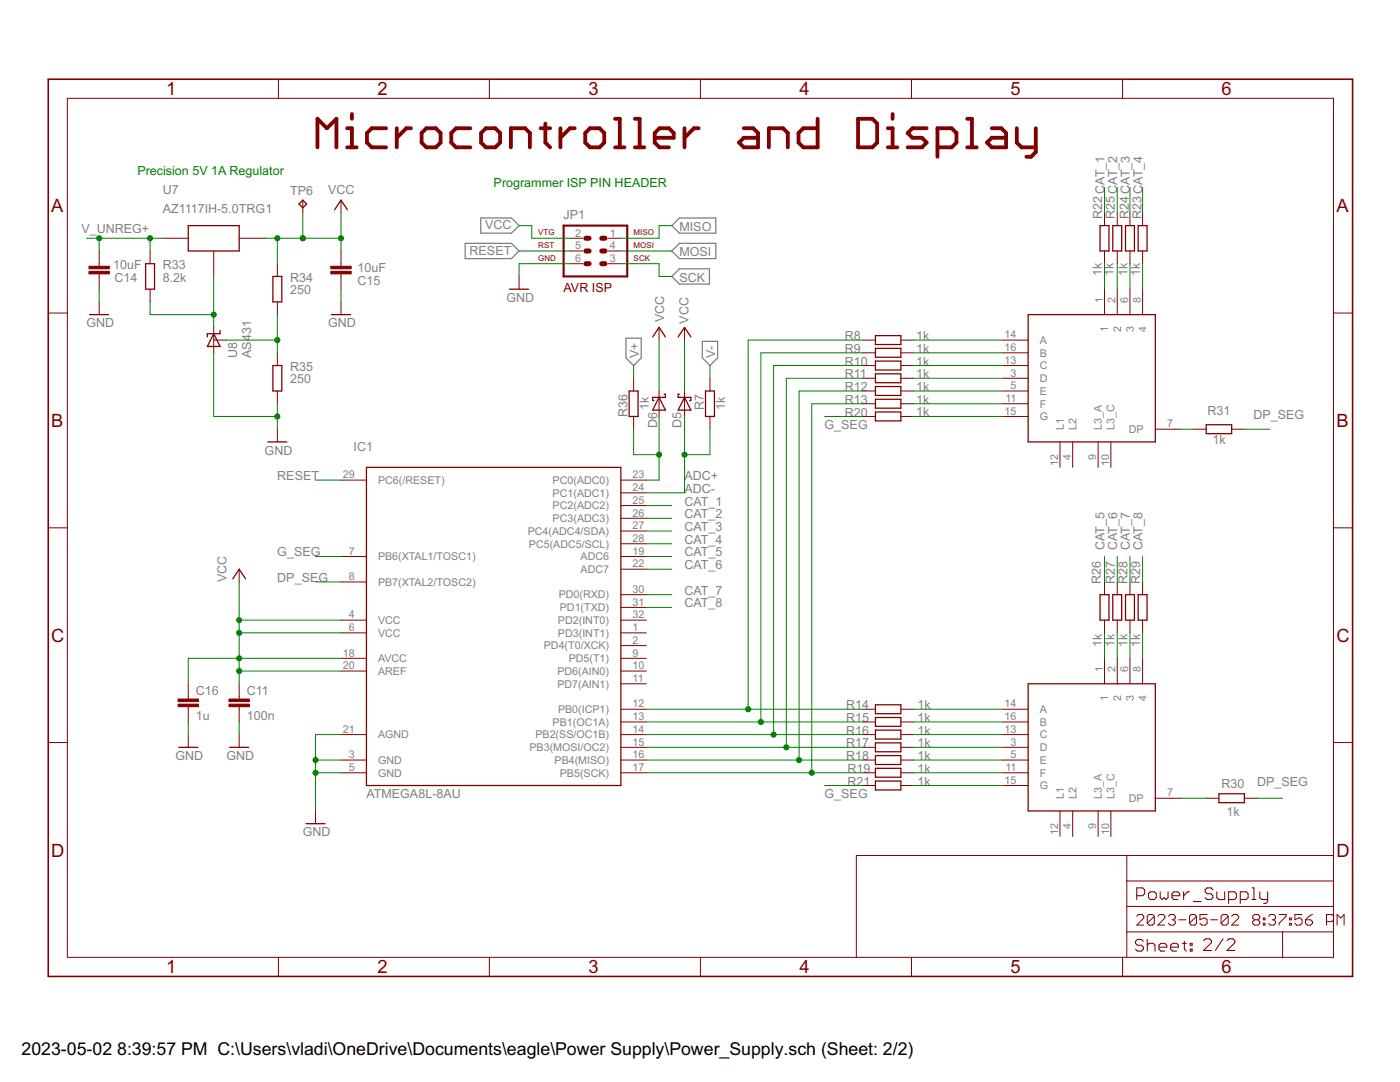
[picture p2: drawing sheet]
<svg xmlns="http://www.w3.org/2000/svg" width="279mm" height="216mm" viewBox="0 0 279 216" stroke-linecap="round" stroke-linejoin="round" font-family="sans-serif">
<g fill="#808080" stroke="#808080" stroke-width=".25">
<path d="M134.1 50.1l1.5-1.5z"/>
<path d="M135.6 48.6h7.3z"/>
<path d="M134.1 50.1l1.5 1.5z"/>
<path d="M135.6 51.6h7.3z"/>
<path d="M142.9 48.6v3z"/>
<path d="M102.1 46.5l1.5-1.5z"/>
<path d="M95.9 46.5h6.2z"/>
<path d="M102.1 43.5l1.5 1.5z"/>
<path d="M95.9 43.5h6.2z"/>
<path d="M95.9 43.5v3z"/>
<path d="M140.2 71.4l1.5 1.5z"/>
<path d="M140.2 68.1v3.3z"/>
<path d="M141.7 72.9l1.5-1.5z"/>
<path d="M143.2 68.1v3.3z"/>
<path d="M140.2 68.1h3z"/>
<path d="M134.1 45l1.5-1.5z"/>
<path d="M135.6 43.5h7.3z"/>
<path d="M134.1 45l1.5 1.5z"/>
<path d="M135.6 46.5h7.3z"/>
<path d="M142.9 43.5v3z"/>
<path d="M134.1 55.2l1.5-1.6z"/>
<path d="M135.6 53.6h6z"/>
<path d="M134.1 55.2l1.5 1.5z"/>
<path d="M135.6 56.7h6z"/>
<path d="M141.6 53.6v3.1z"/>
<path d="M103.6 50.1l-1.5 1.5z"/>
<path d="M92.8 51.6h9.3z"/>
<path d="M102.1 48.6l1.5 1.5z"/>
<path d="M92.8 48.6h9.3z"/>
<path d="M92.8 48.6v3z"/>
<path d="M124.9 71.4l1.5 1.5z"/>
<path d="M124.9 67.5v3.9z"/>
<path d="M126.4 72.9l1.6-1.5z"/>
<path d="M128 67.5v3.9z"/>
<path d="M124.9 67.5h3.1z"/>
</g>
<g fill="#800000" stroke="#800000" stroke-width=".76">
<path d="M63.4 23.7v5.7z"/>
<path d="M63.4 23.7l1.8 1.9z"/>
<path d="M65.2 25.6l1.9-1.9z"/>
<path d="M67.1 23.7v5.7z"/>
<path d="M69.3 25.6h.9z"/>
<path d="M70.2 25.6v3.8z"/>
<path d="M69.3 29.4h1.9z"/>
<path d="M70.2 22.8v.9z"/>
<path d="M74.2 25.6h2.8z"/>
<path d="M74.2 25.6l-1 .9z"/>
<path d="M73.2 26.5v1.9z"/>
<path d="M73.2 28.4l1 1z"/>
<path d="M74.2 29.4h2.8z"/>
<path d="M79.2 25.6v3.8z"/>
<path d="M79.2 27.5l1.9-1.9z"/>
<path d="M81.1 25.6h.9z"/>
<path d="M85.1 29.4h1.9z"/>
<path d="M87 29.4l.9-1z"/>
<path d="M87.9 26.5v1.9z"/>
<path d="M87 25.6l.9 .9z"/>
<path d="M85.1 25.6h1.9z"/>
<path d="M85.1 25.6l-1 .9z"/>
<path d="M84.1 26.5v1.9z"/>
<path d="M84.1 28.4l1 1z"/>
<path d="M91 25.6h2.9z"/>
<path d="M91 25.6l-.9 .9z"/>
<path d="M90.1 26.5v1.9z"/>
<path d="M90.1 28.4l.9 1z"/>
<path d="M91 29.4h2.9z"/>
<path d="M97 29.4h1.8z"/>
<path d="M98.8 29.4l1-1z"/>
<path d="M99.8 26.5v1.9z"/>
<path d="M98.8 25.6l1 .9z"/>
<path d="M97 25.6h1.8z"/>
<path d="M97 25.6l-1 .9z"/>
<path d="M96 26.5v1.9z"/>
<path d="M96 28.4l1 1z"/>
<path d="M102 25.6v3.8z"/>
<path d="M102 25.6h2.8z"/>
<path d="M104.8 25.6l.9 .9z"/>
<path d="M105.7 26.5v2.9z"/>
<path d="M108.8 24.7v3.7z"/>
<path d="M108.8 28.4l1 1z"/>
<path d="M107.9 25.6h1.9z"/>
<path d="M111.8 25.6v3.8z"/>
<path d="M111.8 27.5l1.9-1.9z"/>
<path d="M113.7 25.6h1z"/>
<path d="M117.8 29.4h1.9z"/>
<path d="M120.6 28.4l-.9 1z"/>
<path d="M120.6 26.5v1.9z"/>
<path d="M119.7 25.6l.9 .9z"/>
<path d="M117.8 25.6h1.9z"/>
<path d="M117.8 25.6l-1 .9z"/>
<path d="M116.8 26.5v1.9z"/>
<path d="M116.8 28.4l1 1z"/>
<path d="M122.7 23.7h1z"/>
<path d="M123.7 23.7v5.7z"/>
<path d="M122.7 29.4h1.9z"/>
<path d="M126.7 23.7h1z"/>
<path d="M127.7 23.7v5.7z"/>
<path d="M126.7 29.4h1.9z"/>
<path d="M131.6 29.4h1.9z"/>
<path d="M130.7 28.4l.9 1z"/>
<path d="M130.7 26.5v1.9z"/>
<path d="M130.7 26.5l.9-.9z"/>
<path d="M131.6 25.6h1.9z"/>
<path d="M133.5 25.6l1 .9z"/>
<path d="M134.5 26.5v1z"/>
<path d="M130.7 27.5h3.8z"/>
<path d="M136.6 25.6v3.8z"/>
<path d="M138.5 25.6l-1.9 1.9z"/>
<path d="M138.5 25.6h.9z"/>
<path d="M148.4 25.6h1.9z"/>
<path d="M150.3 25.6l1 .9z"/>
<path d="M151.3 26.5v2.9z"/>
<path d="M148.4 29.4h2.9z"/>
<path d="M147.5 28.4l.9 1z"/>
<path d="M147.5 28.4l.9-.9z"/>
<path d="M148.4 27.5h2.9z"/>
<path d="M153.4 25.6v3.8z"/>
<path d="M153.4 25.6h2.9z"/>
<path d="M156.3 25.6l.9 .9z"/>
<path d="M157.2 26.5v2.9z"/>
<path d="M163.2 23.7v5.7z"/>
<path d="M160.3 29.4h2.9z"/>
<path d="M159.4 28.4l.9 1z"/>
<path d="M159.4 26.5v1.9z"/>
<path d="M159.4 26.5l.9-.9z"/>
<path d="M160.3 25.6h2.9z"/>
<path d="M171.2 23.7v5.7z"/>
<path d="M171.2 29.4h2.9z"/>
<path d="M174.1 29.4l.9-1z"/>
<path d="M175 24.7v3.7z"/>
<path d="M174.1 23.7l.9 1z"/>
<path d="M171.2 23.7h2.9z"/>
<path d="M177.2 25.6h.9z"/>
<path d="M178.1 25.6v3.8z"/>
<path d="M177.2 29.4h1.9z"/>
<path d="M178.1 22.8v.9z"/>
<path d="M181.1 29.4h2.9z"/>
<path d="M184.9 28.4l-.9 1z"/>
<path d="M184 27.5l.9 .9z"/>
<path d="M182.1 27.5h1.9z"/>
<path d="M181.1 26.5l1 1z"/>
<path d="M181.1 26.5l1-.9z"/>
<path d="M182.1 25.6h2.8z"/>
<path d="M187.1 25.6v5.7z"/>
<path d="M187.1 25.6h2.8z"/>
<path d="M189.9 25.6l1 .9z"/>
<path d="M190.9 26.5v1.9z"/>
<path d="M190.9 28.4l-1 1z"/>
<path d="M187.1 29.4h2.8z"/>
<path d="M193 23.7h1z"/>
<path d="M194 23.7v5.7z"/>
<path d="M193 29.4h1.9z"/>
<path d="M197.9 25.6h1.9z"/>
<path d="M199.8 25.6l1 .9z"/>
<path d="M200.8 26.5v2.9z"/>
<path d="M197.9 29.4h2.9z"/>
<path d="M197 28.4l.9 1z"/>
<path d="M197 28.4l.9-.9z"/>
<path d="M197.9 27.5h2.9z"/>
<path d="M202.9 25.6v2.8z"/>
<path d="M202.9 28.4l1 1z"/>
<path d="M203.9 29.4h2.8z"/>
<path d="M206.7 25.6v4.7z"/>
<path d="M206.7 30.3l-.9 1z"/>
<path d="M204.8 31.3h1z"/>
</g>
<g fill="#800000" stroke="#800000" stroke-width=".2">
<path d="M266.1 185.9v5.1z"/>
<path d="M266.1 180.9v5z"/>
<path d="M266.1 175.8v5.1z"/>
<path d="M266.1 170.7v5.1z"/>
<path d="M170.9 170.7v20.3z"/>
<path d="M170.9 170.7h54z"/>
<path d="M224.9 170.7h41.2z"/>
<path d="M256 185.9v5.1z"/>
<path d="M256 185.9h10.1z"/>
<path d="M224.9 185.9h31.1z"/>
<path d="M224.9 185.9v5.1z"/>
<path d="M224.9 180.9v5z"/>
<path d="M224.9 180.9h41.2z"/>
<path d="M224.9 175.8v5.1z"/>
<path d="M224.9 175.8h41.2z"/>
<path d="M224.9 170.7v5.1z"/>
<path d="M226.9 184.6h1.4z"/>
<path d="M228.3 183.2l-1.4 1.4z"/>
<path d="M228.3 182.8v.4z"/>
<path d="M227.9 182.5l.4 .3z"/>
<path d="M227.2 182.5h.7z"/>
<path d="M227.2 182.5l-.3 .3z"/>
<path d="M229 182.8v1.4z"/>
<path d="M229 182.8l.3-.3z"/>
<path d="M229.3 182.5h.7z"/>
<path d="M230 182.5l.4 .3z"/>
<path d="M230.4 182.8v1.4z"/>
<path d="M230.4 184.2l-.4 .4z"/>
<path d="M229.3 184.6h.7z"/>
<path d="M229 184.2l.3 .4z"/>
<path d="M229 184.2l1.4-1.4z"/>
<path d="M231.1 184.6h1.4z"/>
<path d="M232.5 183.2l-1.4 1.4z"/>
<path d="M232.5 182.8v.4z"/>
<path d="M232.1 182.5l.4 .3z"/>
<path d="M231.4 182.5h.7z"/>
<path d="M231.4 182.5l-.3 .3z"/>
<path d="M233.2 182.8l.3-.3z"/>
<path d="M233.5 182.5h.7z"/>
<path d="M234.2 182.5l.4 .3z"/>
<path d="M234.6 182.8v.4z"/>
<path d="M234.6 183.2l-.4 .3z"/>
<path d="M233.9 183.5h.3z"/>
<path d="M234.2 183.5l.4 .4z"/>
<path d="M234.6 183.9v.3z"/>
<path d="M234.6 184.2l-.4 .4z"/>
<path d="M233.5 184.6h.7z"/>
<path d="M233.2 184.2l.3 .4z"/>
<path d="M235.3 183.5h1.4z"/>
<path d="M237.4 182.8v1.4z"/>
<path d="M237.7 182.5l-.3 .3z"/>
<path d="M237.7 182.5h.7z"/>
<path d="M238.4 182.5l.4 .3z"/>
<path d="M238.8 182.8v1.4z"/>
<path d="M238.8 184.2l-.4 .4z"/>
<path d="M237.7 184.6h.7z"/>
<path d="M237.4 184.2l.3 .4z"/>
<path d="M237.4 184.2l1.4-1.4z"/>
<path d="M239.5 182.5h1.4z"/>
<path d="M239.5 182.5v1z"/>
<path d="M239.5 183.5l.7-.3z"/>
<path d="M240.2 183.2h.3z"/>
<path d="M240.5 183.2l.4 .3z"/>
<path d="M240.9 183.5v.7z"/>
<path d="M240.9 184.2l-.4 .4z"/>
<path d="M239.8 184.6h.7z"/>
<path d="M239.5 184.2l.3 .4z"/>
<path d="M241.6 183.5h1.4z"/>
<path d="M243.7 182.8v1.4z"/>
<path d="M243.7 182.8l.4-.3z"/>
<path d="M244.1 182.5h.7z"/>
<path d="M244.8 182.5l.3 .3z"/>
<path d="M245.1 182.8v1.4z"/>
<path d="M245.1 184.2l-.3 .4z"/>
<path d="M244.1 184.6h.7z"/>
<path d="M243.7 184.2l.4 .4z"/>
<path d="M243.7 184.2l1.4-1.4z"/>
<path d="M245.8 184.6h1.4z"/>
<path d="M247.2 183.2l-1.4 1.4z"/>
<path d="M247.2 182.8v.4z"/>
<path d="M246.8 182.5l.4 .3z"/>
<path d="M246.1 182.5h.7z"/>
<path d="M246.1 182.5l-.3 .3z"/>
<path d="M250 182.8l.4-.3z"/>
<path d="M250.4 182.5h.7z"/>
<path d="M251.1 182.5l.3 .3z"/>
<path d="M251.4 182.8v.4z"/>
<path d="M251.4 183.2l-.3 .3z"/>
<path d="M251.1 183.5l.3 .4z"/>
<path d="M251.4 183.9v.3z"/>
<path d="M251.4 184.2l-.3 .4z"/>
<path d="M250.4 184.6h.7z"/>
<path d="M250 184.2l.4 .4z"/>
<path d="M250 183.9v.3z"/>
<path d="M250 183.9l.4-.4z"/>
<path d="M250 183.2l.4 .3z"/>
<path d="M250 182.8v.4z"/>
<path d="M250.4 183.5h.7z"/>
<path d="M252.1 183.2h.4z"/>
<path d="M252.5 183.2v.3z"/>
<path d="M252.1 183.5h.4z"/>
<path d="M252.1 183.2v.3z"/>
<path d="M252.1 184.2h.4z"/>
<path d="M252.5 184.2v.4z"/>
<path d="M252.1 184.6h.4z"/>
<path d="M252.1 184.2v.4z"/>
<path d="M253.5 182.5l-.3 .3z"/>
<path d="M253.5 182.5h.7z"/>
<path d="M254.2 182.5l.4 .3z"/>
<path d="M254.6 182.8v.4z"/>
<path d="M254.6 183.2l-.4 .3z"/>
<path d="M253.9 183.5h.3z"/>
<path d="M254.2 183.5l.4 .4z"/>
<path d="M254.6 183.9v.3z"/>
<path d="M254.6 184.2l-.4 .4z"/>
<path d="M253.5 184.6h.7z"/>
<path d="M253.2 184.2l.3 .4z"/>
<path d="M255.3 182.5h1.4z"/>
<path d="M256.7 182.5v.3z"/>
<path d="M256.7 182.8l-1.4 1.4z"/>
<path d="M255.3 184.2v.4z"/>
<path d="M257.4 183.2h.3z"/>
<path d="M257.7 183.2v.3z"/>
<path d="M257.4 183.5h.3z"/>
<path d="M257.4 183.2v.3z"/>
<path d="M257.4 184.2h.3z"/>
<path d="M257.7 184.2v.4z"/>
<path d="M257.4 184.6h.3z"/>
<path d="M257.4 184.2v.4z"/>
<path d="M258.4 182.5h1.4z"/>
<path d="M258.4 182.5v1z"/>
<path d="M258.4 183.5l.7-.3z"/>
<path d="M259.1 183.2h.4z"/>
<path d="M259.5 183.2l.3 .3z"/>
<path d="M259.8 183.5v.7z"/>
<path d="M259.8 184.2l-.3 .4z"/>
<path d="M258.8 184.6h.7z"/>
<path d="M258.4 184.2l.4 .4z"/>
<path d="M261.2 182.8l.7-.3z"/>
<path d="M261.2 182.8l-.7 .7z"/>
<path d="M260.5 183.5v.7z"/>
<path d="M260.5 184.2l.4 .4z"/>
<path d="M260.9 184.6h.7z"/>
<path d="M261.6 184.6l.3-.4z"/>
<path d="M261.9 183.9v.3z"/>
<path d="M261.6 183.5l.3 .4z"/>
<path d="M260.5 183.5h1.1z"/>
<path d="M264.7 182.5v2.1z"/>
<path d="M264.7 182.5h1.1z"/>
<path d="M265.8 182.5l.3 .3z"/>
<path d="M266.1 182.8v.7z"/>
<path d="M266.1 183.5l-.3 .4z"/>
<path d="M264.7 183.9h1.1z"/>
<path d="M266.8 182.5v2.1z"/>
<path d="M266.8 182.5l.7 .7z"/>
<path d="M267.5 183.2l.7-.7z"/>
<path d="M268.2 182.5v2.1z"/>
<path d="M13.4 19.6v171.4z"/>
<path d="M9.6 62.5h3.8z"/>
<path d="M9.6 105.3h3.8z"/>
<path d="M9.6 148.2h3.8z"/>
<path d="M13.4 191h252.7z"/>
<path d="M55.6 191v3.8z"/>
<path d="M97.7 191v3.8z"/>
<path d="M139.8 191v3.8z"/>
<path d="M181.9 191v3.8z"/>
<path d="M224 191v3.8z"/>
<path d="M266.1 19.6v171.4z"/>
<path d="M266.1 62.5h3.8z"/>
<path d="M266.1 105.3h3.8z"/>
<path d="M266.1 148.2h3.8z"/>
<path d="M13.4 19.6h252.7z"/>
<path d="M55.6 15.8v3.8z"/>
<path d="M97.7 15.8v3.8z"/>
<path d="M139.8 15.8v3.8z"/>
<path d="M181.9 15.8v3.8z"/>
<path d="M224 15.8v3.8z"/>
<path d="M123.9 154.2h5.1z"/>
<path d="M68.1 116.1h5z"/>
<path d="M68.1 111h5z"/>
<path d="M68.1 151.7h5z"/>
<path d="M68.1 123.7h5z"/>
<path d="M68.1 146.6h5z"/>
<path d="M68.1 133.9h5z"/>
<path d="M68.1 131.4h5z"/>
<path d="M123.9 151.7h5.1z"/>
<path d="M123.9 149.1h5.1z"/>
<path d="M123.9 146.6h5.1z"/>
<path d="M123.9 144.1h5.1z"/>
<path d="M123.9 141.5h5.1z"/>
<path d="M123.9 136.4h5.1z"/>
<path d="M123.9 133.9h5.1z"/>
<path d="M123.9 131.4h5.1z"/>
<path d="M123.9 128.8h5.1z"/>
<path d="M123.9 126.3h5.1z"/>
<path d="M123.9 123.7h5.1z"/>
<path d="M123.9 121.2h5.1z"/>
<path d="M123.9 118.7h5.1z"/>
<path d="M123.9 108.5h5.1z"/>
<path d="M123.9 106h5.1z"/>
<path d="M123.9 103.4h5.1z"/>
<path d="M123.9 100.9h5.1z"/>
<path d="M123.9 98.3h5.1z"/>
<path d="M123.9 95.8h5.1z"/>
<path d="M68.1 95.8h5z"/>
<path d="M68.1 126.3h5z"/>
<path d="M68.1 154.2h5z"/>
<path d="M123.9 113.6h5.1z"/>
<path d="M123.9 111h5.1z"/>
<path d="M200.1 67.9h5.1z"/>
<path d="M200.1 70.4h5.1z"/>
<path d="M200.1 72.9h5.1z"/>
<path d="M200.1 75.5h5.1z"/>
<path d="M200.1 78h5.1z"/>
<path d="M200.1 80.6h5.1z"/>
<path d="M200.1 83.1h5.1z"/>
<path d="M228 57.7v5.1z"/>
<path d="M225.5 57.7v5.1z"/>
<path d="M223 57.7v5.1z"/>
<path d="M220.4 57.7v5.1z"/>
<path d="M230.6 85.6h5z"/>
<path d="M221.7 88.2v5.1z"/>
<path d="M219.2 88.2v5.1z"/>
<path d="M214.1 88.2v5.1z"/>
<path d="M211.5 88.2v5.1z"/>
<path d="M200.1 141.5h5.1z"/>
<path d="M200.1 144.1h5.1z"/>
<path d="M200.1 146.6h5.1z"/>
<path d="M200.1 149.1h5.1z"/>
<path d="M200.1 151.7h5.1z"/>
<path d="M200.1 154.2h5.1z"/>
<path d="M200.1 156.7h5.1z"/>
<path d="M228 131.4v5z"/>
<path d="M225.5 131.4v5z"/>
<path d="M223 131.4v5z"/>
<path d="M220.4 131.4v5z"/>
<path d="M230.6 159.3h5z"/>
<path d="M221.7 161.8v5.1z"/>
<path d="M219.2 161.8v5.1z"/>
<path d="M214.1 161.8v5.1z"/>
<path d="M211.5 161.8v5.1z"/>
<path d="M63 161.8v2.6z"/>
<path d="M47.7 136.4v2.6z"/>
<path d="M47.7 141.5v2.6z"/>
<path d="M47.7 139v.5z"/>
<path d="M47.7 141v.5z"/>
<path d="M47.7 146.6v2.5z"/>
<path d="M47.7 113.6v2.5z"/>
<path d="M136.6 80.6v2.5z"/>
<path d="M136.6 78v2.6z"/>
<path d="M136.6 65.3v2.6z"/>
<path d="M141.7 83.1v2.5z"/>
<path d="M141.7 75.5v2.5z"/>
<path d="M179.8 67.9h2.5z"/>
<path d="M172.2 67.9h2.5z"/>
<path d="M179.8 70.4h2.5z"/>
<path d="M172.2 70.4h2.5z"/>
<path d="M179.8 72.9h2.5z"/>
<path d="M172.2 72.9h2.5z"/>
<path d="M179.8 78h2.5z"/>
<path d="M172.2 78h2.5z"/>
<path d="M179.8 80.6h2.5z"/>
<path d="M172.2 80.6h2.5z"/>
<path d="M179.8 141.5h2.5z"/>
<path d="M172.2 141.5h2.5z"/>
<path d="M179.8 144.1h2.5z"/>
<path d="M172.2 144.1h2.5z"/>
<path d="M179.8 146.6h2.5z"/>
<path d="M172.2 146.6h2.5z"/>
<path d="M179.8 149.1h2.5z"/>
<path d="M172.2 149.1h2.5z"/>
<path d="M179.8 151.7h2.5z"/>
<path d="M172.2 151.7h2.5z"/>
<path d="M179.8 154.2h2.5z"/>
<path d="M172.2 154.2h2.5z"/>
<path d="M179.8 75.5h2.5z"/>
<path d="M172.2 75.5h2.5z"/>
<path d="M179.8 83.1h2.5z"/>
<path d="M172.2 83.1h2.5z"/>
<path d="M179.8 156.7h2.5z"/>
<path d="M172.2 156.7h2.5z"/>
<path d="M220.4 42.5v2.5z"/>
<path d="M220.4 50.1v2.5z"/>
<path d="M228 42.5v2.5z"/>
<path d="M228 50.1v2.5z"/>
<path d="M225.5 42.5v2.5z"/>
<path d="M225.5 50.1v2.5z"/>
<path d="M223 42.5v2.5z"/>
<path d="M223 50.1v2.5z"/>
<path d="M220.4 116.1v2.6z"/>
<path d="M220.4 123.7v2.6z"/>
<path d="M223 116.1v2.6z"/>
<path d="M223 123.7v2.6z"/>
<path d="M225.5 116.1v2.6z"/>
<path d="M225.5 123.7v2.6z"/>
<path d="M228 116.1v2.6z"/>
<path d="M228 123.7v2.6z"/>
<path d="M240.7 159.3h2.6z"/>
<path d="M248.3 159.3h2.6z"/>
<path d="M238.2 85.6h2.5z"/>
<path d="M245.8 85.6h2.5z"/>
<path d="M32.5 47.5h5.1z"/>
<path d="M42.7 50.1v5.1z"/>
<path d="M47.7 47.5h5.1z"/>
<path d="M19.8 55.2v2.5z"/>
<path d="M19.8 50.1v2.5z"/>
<path d="M19.8 54.7v.5z"/>
<path d="M19.8 52.6v.5z"/>
<path d="M68.1 55.2v2.5z"/>
<path d="M68.1 50.1v2.5z"/>
<path d="M68.1 54.7v.5z"/>
<path d="M68.1 52.6v.5z"/>
<path d="M68.1 39.9v2.6z"/>
<path d="M60.4 39.9v2.6z"/>
<path d="M30 50.1v2.5z"/>
<path d="M30 57.7v2.5z"/>
<path d="M19.8 60.2v2.6z"/>
<path d="M42.7 67.9v2.5z"/>
<path d="M42.7 65.3v2.6z"/>
<path d="M42.7 67.9h2.5z"/>
<path d="M55.4 52.6v2.6z"/>
<path d="M55.4 60.2v2.6z"/>
<path d="M55.4 70.4v2.5z"/>
<path d="M55.4 78v2.6z"/>
<path d="M55.4 85.6v2.6z"/>
<path d="M68.1 60.2v2.6z"/>
<path d="M121.4 52.6h2.5z"/>
<path d="M113.7 47.5h2.6z"/>
<path d="M113.7 50.1h2.6z"/>
<path d="M121.4 47.5h2.5z"/>
<path d="M113.7 52.6h2.6z"/>
<path d="M121.4 50.1h2.5z"/>
<path d="M103.6 55.2v2.5z"/>
<path d="M131.5 80.6v2.5z"/>
<path d="M131.5 78v2.6z"/>
<path d="M131.5 65.3v2.6z"/>
<path d="M126.4 83.1v2.5z"/>
<path d="M126.4 75.5v2.5z"/>
<path d="M37.6 136.4v2.6z"/>
<path d="M37.6 141.5v2.6z"/>
<path d="M37.6 139v.5z"/>
<path d="M37.6 141v.5z"/>
<path d="M37.6 146.6v2.5z"/>
</g>
<g fill="#800000" stroke="#800000" stroke-width=".21">
<path d="M226.9 177.2v2.3z"/>
<path d="M226.9 177.2h1.1z"/>
<path d="M228 177.2l.4 .3z"/>
<path d="M228.4 177.5v.8z"/>
<path d="M228.4 178.3l-.4 .4z"/>
<path d="M226.9 178.7h1.1z"/>
<path d="M229.6 179.5h.8z"/>
<path d="M230.4 179.5l.4-.4z"/>
<path d="M230.8 178.3v.8z"/>
<path d="M230.4 177.9l.4 .4z"/>
<path d="M229.6 177.9h.8z"/>
<path d="M229.6 177.9l-.4 .4z"/>
<path d="M229.2 178.3v.8z"/>
<path d="M229.2 179.1l.4 .4z"/>
<path d="M231.5 177.9v1.2z"/>
<path d="M231.5 179.1l.4 .4z"/>
<path d="M231.9 179.5l.4-.4z"/>
<path d="M232.3 179.1l.4 .4z"/>
<path d="M232.7 179.5l.4-.4z"/>
<path d="M233.1 177.9v1.2z"/>
<path d="M234.3 179.5h.8z"/>
<path d="M233.9 179.1l.4 .4z"/>
<path d="M233.9 178.3v.8z"/>
<path d="M233.9 178.3l.4-.4z"/>
<path d="M234.3 177.9h.8z"/>
<path d="M235.1 177.9l.3 .4z"/>
<path d="M235.4 178.3v.4z"/>
<path d="M233.9 178.7h1.5z"/>
<path d="M236.2 177.9v1.6z"/>
<path d="M236.2 178.7l.8-.8z"/>
<path d="M237 177.9h.4z"/>
<path d="M238.2 179.9h1.5z"/>
<path d="M241.7 177.2l.4 .3z"/>
<path d="M240.9 177.2h.8z"/>
<path d="M240.9 177.2l-.4 .3z"/>
<path d="M240.5 177.5v.4z"/>
<path d="M240.5 177.9l.4 .4z"/>
<path d="M240.9 178.3h.8z"/>
<path d="M241.7 178.3l.4 .4z"/>
<path d="M242.1 178.7v.4z"/>
<path d="M242.1 179.1l-.4 .4z"/>
<path d="M240.9 179.5h.8z"/>
<path d="M240.5 179.1l.4 .4z"/>
<path d="M242.8 177.9v1.2z"/>
<path d="M242.8 179.1l.4 .4z"/>
<path d="M243.2 179.5h1.2z"/>
<path d="M244.4 177.9v1.6z"/>
<path d="M245.2 177.9v2.4z"/>
<path d="M245.2 177.9h1.2z"/>
<path d="M246.4 177.9l.3 .4z"/>
<path d="M246.7 178.3v.8z"/>
<path d="M246.7 179.1l-.3 .4z"/>
<path d="M245.2 179.5h1.2z"/>
<path d="M247.5 177.9v2.4z"/>
<path d="M247.5 177.9h1.2z"/>
<path d="M248.7 177.9l.4 .4z"/>
<path d="M249.1 178.3v.8z"/>
<path d="M248.7 179.5l.4-.4z"/>
<path d="M247.5 179.5h1.2z"/>
<path d="M249.9 177.2h.4z"/>
<path d="M250.3 177.2v2.3z"/>
<path d="M249.9 179.5h.7z"/>
<path d="M251.4 177.9v1.2z"/>
<path d="M251.4 179.1l.4 .4z"/>
<path d="M251.8 179.5h1.2z"/>
<path d="M253 177.9v2z"/>
<path d="M253 179.9l-.4 .4z"/>
<path d="M252.2 180.3h.4z"/>
<path d="M240.2 189.7h1.6z"/>
<path d="M240.2 189.7l1.6-1.6z"/>
<path d="M241.8 187.7v.4z"/>
<path d="M241.4 187.3l.4 .4z"/>
<path d="M240.6 187.3h.8z"/>
<path d="M240.2 187.7l.4-.4z"/>
<path d="M244.1 187.3l-1.6 2.4z"/>
<path d="M244.9 189.7h1.5z"/>
<path d="M244.9 189.7l1.5-1.6z"/>
<path d="M246.4 187.7v.4z"/>
<path d="M246 187.3l.4 .4z"/>
<path d="M245.3 187.3h.7z"/>
<path d="M244.9 187.7l.4-.4z"/>
<path d="M227.8 187.5l.4 .3z"/>
<path d="M227 187.5h.8z"/>
<path d="M226.6 187.8l.4-.3z"/>
<path d="M226.6 187.8v.4z"/>
<path d="M226.6 188.2l.4 .4z"/>
<path d="M227 188.6h.8z"/>
<path d="M227.8 188.6l.4 .4z"/>
<path d="M228.2 189v.4z"/>
<path d="M228.2 189.4l-.4 .4z"/>
<path d="M227 189.8h.8z"/>
<path d="M226.6 189.4l.4 .4z"/>
<path d="M229 187.5v2.3z"/>
<path d="M229.3 188.2l-.3 .4z"/>
<path d="M229.3 188.2h.8z"/>
<path d="M230.1 188.2l.4 .4z"/>
<path d="M230.5 188.6v1.2z"/>
<path d="M231.7 189.8h.8z"/>
<path d="M231.3 189.4l.4 .4z"/>
<path d="M231.3 188.6v.8z"/>
<path d="M231.3 188.6l.4-.4z"/>
<path d="M231.7 188.2h.8z"/>
<path d="M232.5 188.2l.4 .4z"/>
<path d="M232.9 188.6v.4z"/>
<path d="M231.3 189h1.6z"/>
<path d="M234 189.8h.8z"/>
<path d="M233.6 189.4l.4 .4z"/>
<path d="M233.6 188.6v.8z"/>
<path d="M233.6 188.6l.4-.4z"/>
<path d="M234 188.2h.8z"/>
<path d="M234.8 188.2l.4 .4z"/>
<path d="M235.2 188.6v.4z"/>
<path d="M233.6 189h1.6z"/>
<path d="M236.4 187.8v1.6z"/>
<path d="M236.4 189.4l.3 .4z"/>
<path d="M236 188.2h.7z"/>
<path d="M237.5 188.2h.4z"/>
<path d="M237.9 188.2v.4z"/>
<path d="M237.5 188.6h.4z"/>
<path d="M237.5 188.2v.4z"/>
<path d="M237.5 189.4h.4z"/>
<path d="M237.9 189.4v.4z"/>
<path d="M237.5 189.8h.4z"/>
<path d="M237.5 189.4v.4z"/>
</g>
<g fill="#800000" stroke="#800000" stroke-width=".32">
<path d="M9.6 15.8v179z"/>
<path d="M9.6 194.8h260.3z"/>
<path d="M269.9 15.8v179z"/>
<path d="M9.6 15.8h260.3z"/>
</g>
<g fill="#800000" stroke="#800000" stroke-width=".25">
<path d="M73.1 93.3h50.8z"/>
<path d="M123.9 93.3v63.4z"/>
<path d="M73.1 156.7h50.8z"/>
<path d="M73.1 93.3v63.4z"/>
<path d="M205.2 62.8v25.4z"/>
<path d="M205.2 88.2h25.4z"/>
<path d="M230.6 62.8v25.4z"/>
<path d="M205.2 62.8h25.4z"/>
<path d="M205.2 136.4v25.4z"/>
<path d="M205.2 161.8h25.4z"/>
<path d="M230.6 136.4v25.4z"/>
<path d="M205.2 136.4h25.4z"/>
<path d="M61.1 164.4h3.8z"/>
<path d="M45.8 149.1h3.8z"/>
<path d="M47.7 113.6l1.3 1.9z"/>
<path d="M47.7 113.6l-1.2 1.9z"/>
<path d="M136.6 79.3l1.3 2.5z"/>
<path d="M136.6 79.3l-1.3 2.5z"/>
<path d="M135.3 78.7v.6z"/>
<path d="M135.3 79.3h1.3z"/>
<path d="M135.3 81.8h2.6z"/>
<path d="M136.6 79.3h1.3z"/>
<path d="M135.3 78.7h.3z"/>
<path d="M137.9 79.3v.6z"/>
<path d="M137.6 79.9h.3z"/>
<path d="M136.6 65.3l1.3 1.9z"/>
<path d="M136.6 65.3l-1.3 1.9z"/>
<path d="M140.8 78v5.1z"/>
<path d="M142.6 78v5.1z"/>
<path d="M140.8 83.1h1.8z"/>
<path d="M140.8 78h1.8z"/>
<path d="M174.7 68.7h5.1z"/>
<path d="M174.7 67h5.1z"/>
<path d="M179.8 67v1.7z"/>
<path d="M174.7 67v1.7z"/>
<path d="M174.7 71.3h5.1z"/>
<path d="M174.7 69.5h5.1z"/>
<path d="M179.8 69.5v1.8z"/>
<path d="M174.7 69.5v1.8z"/>
<path d="M174.7 73.8h5.1z"/>
<path d="M174.7 72.1h5.1z"/>
<path d="M179.8 72.1v1.7z"/>
<path d="M174.7 72.1v1.7z"/>
<path d="M174.7 78.9h5.1z"/>
<path d="M174.7 77.1h5.1z"/>
<path d="M179.8 77.1v1.8z"/>
<path d="M174.7 77.1v1.8z"/>
<path d="M174.7 81.4h5.1z"/>
<path d="M174.7 79.7h5.1z"/>
<path d="M179.8 79.7v1.7z"/>
<path d="M174.7 79.7v1.7z"/>
<path d="M174.7 142.4h5.1z"/>
<path d="M174.7 140.6h5.1z"/>
<path d="M179.8 140.6v1.8z"/>
<path d="M174.7 140.6v1.8z"/>
<path d="M174.7 144.9h5.1z"/>
<path d="M174.7 143.2h5.1z"/>
<path d="M179.8 143.2v1.7z"/>
<path d="M174.7 143.2v1.7z"/>
<path d="M174.7 147.5h5.1z"/>
<path d="M174.7 145.7h5.1z"/>
<path d="M179.8 145.7v1.8z"/>
<path d="M174.7 145.7v1.8z"/>
<path d="M174.7 150h5.1z"/>
<path d="M174.7 148.2h5.1z"/>
<path d="M179.8 148.2v1.8z"/>
<path d="M174.7 148.2v1.8z"/>
<path d="M174.7 152.5h5.1z"/>
<path d="M174.7 150.8h5.1z"/>
<path d="M179.8 150.8v1.7z"/>
<path d="M174.7 150.8v1.7z"/>
<path d="M174.7 155.1h5.1z"/>
<path d="M174.7 153.3h5.1z"/>
<path d="M179.8 153.3v1.8z"/>
<path d="M174.7 153.3v1.8z"/>
<path d="M174.7 76.4h5.1z"/>
<path d="M174.7 74.6h5.1z"/>
<path d="M179.8 74.6v1.8z"/>
<path d="M174.7 74.6v1.8z"/>
<path d="M174.7 84h5.1z"/>
<path d="M174.7 82.2h5.1z"/>
<path d="M179.8 82.2v1.8z"/>
<path d="M174.7 82.2v1.8z"/>
<path d="M174.7 157.6h5.1z"/>
<path d="M174.7 155.9h5.1z"/>
<path d="M179.8 155.9v1.7z"/>
<path d="M174.7 155.9v1.7z"/>
<path d="M221.3 45v5.1z"/>
<path d="M219.5 45v5.1z"/>
<path d="M219.5 45h1.8z"/>
<path d="M219.5 50.1h1.8z"/>
<path d="M228.9 45v5.1z"/>
<path d="M227.1 45v5.1z"/>
<path d="M227.1 45h1.8z"/>
<path d="M227.1 50.1h1.8z"/>
<path d="M226.4 45v5.1z"/>
<path d="M224.6 45v5.1z"/>
<path d="M224.6 45h1.8z"/>
<path d="M224.6 50.1h1.8z"/>
<path d="M223.9 45v5.1z"/>
<path d="M222.1 45v5.1z"/>
<path d="M222.1 45h1.8z"/>
<path d="M222.1 50.1h1.8z"/>
<path d="M221.3 118.7v5z"/>
<path d="M219.5 118.7v5z"/>
<path d="M219.5 118.7h1.8z"/>
<path d="M219.5 123.7h1.8z"/>
<path d="M223.9 118.7v5z"/>
<path d="M222.1 118.7v5z"/>
<path d="M222.1 118.7h1.8z"/>
<path d="M222.1 123.7h1.8z"/>
<path d="M226.4 118.7v5z"/>
<path d="M224.6 118.7v5z"/>
<path d="M224.6 118.7h1.8z"/>
<path d="M224.6 123.7h1.8z"/>
<path d="M228.9 118.7v5z"/>
<path d="M227.1 118.7v5z"/>
<path d="M227.1 118.7h1.8z"/>
<path d="M227.1 123.7h1.8z"/>
<path d="M243.3 158.4h5z"/>
<path d="M243.3 160.2h5z"/>
<path d="M243.3 158.4v1.8z"/>
<path d="M248.3 158.4v1.8z"/>
<path d="M240.7 84.8h5.1z"/>
<path d="M240.7 86.5h5.1z"/>
<path d="M240.7 84.8v1.7z"/>
<path d="M245.8 84.8v1.7z"/>
<path d="M37.6 45h10.1z"/>
<path d="M47.7 45v5.1z"/>
<path d="M37.6 50.1h10.1z"/>
<path d="M37.6 45v5.1z"/>
<path d="M68.1 39.9l1.2 1.9z"/>
<path d="M68.1 39.9l-1.3 1.9z"/>
<path d="M59.7 40.7l.7-.8z"/>
<path d="M60.4 39.9l.8 .8z"/>
<path d="M61.2 40.7l-.8 .8z"/>
<path d="M59.7 40.7l.7 .8z"/>
<path d="M30.8 52.6v5.1z"/>
<path d="M29.1 52.6v5.1z"/>
<path d="M29.1 52.6h1.7z"/>
<path d="M29.1 57.7h1.7z"/>
<path d="M17.9 62.8h3.8z"/>
<path d="M42.7 66.6l-1.3 2.5z"/>
<path d="M42.7 66.6l1.2 2.5z"/>
<path d="M42.7 66.6h1.2z"/>
<path d="M41.4 69.1h2.5z"/>
<path d="M41.4 66.6h1.3z"/>
<path d="M41.4 66.6v.6z"/>
<path d="M43.9 66v.6z"/>
<path d="M56.2 55.2v5z"/>
<path d="M54.5 55.2v5z"/>
<path d="M54.5 55.2h1.7z"/>
<path d="M54.5 60.2h1.7z"/>
<path d="M56.2 72.9v5.1z"/>
<path d="M54.5 72.9v5.1z"/>
<path d="M54.5 72.9h1.7z"/>
<path d="M54.5 78h1.7z"/>
<path d="M53.4 88.2h3.9z"/>
<path d="M66.1 62.8h3.9z"/>
<path d="M101.7 57.7h3.8z"/>
<path d="M131.5 79.3l-1.2 2.5z"/>
<path d="M131.5 79.3l1.3 2.5z"/>
<path d="M132.8 78.7v.6z"/>
<path d="M131.5 79.3h1.3z"/>
<path d="M130.3 81.8h2.5z"/>
<path d="M130.3 79.3h1.2z"/>
<path d="M132.5 78.7h.3z"/>
<path d="M130.3 79.3v.6z"/>
<path d="M130.3 79.9h.2z"/>
<path d="M131.5 65.3l-1.2 1.9z"/>
<path d="M131.5 65.3l1.3 1.9z"/>
<path d="M127.3 78v5.1z"/>
<path d="M125.6 78v5.1z"/>
<path d="M125.6 83.1h1.7z"/>
<path d="M125.6 78h1.7z"/>
<path d="M35.7 149.1h3.8z"/>
</g>
<g fill="#800000" stroke="#800000" stroke-width=".2">
<path d="M45.7 140.5h4.1v.5h-4.1z"/>
<path d="M45.7 139.5h4.1v.5h-4.1z"/>
<path d="M17.8 53.1h4v.5h-4z"/>
<path d="M17.8 54.1h4v.6h-4z"/>
<path d="M66 53.1h4.1v.5h-4.1z"/>
<path d="M66 54.1h4.1v.6h-4.1z"/>
<path d="M35.5 140.5h4.1v.5h-4.1z"/>
<path d="M35.5 139.5h4.1v.5h-4.1z"/>
</g>
<g fill="#800000" stroke="#800000" stroke-width=".42">
<path d="M112.5 55.2h12.7z"/>
<path d="M125.2 45v10.2z"/>
<path d="M112.5 45h12.7z"/>
<path d="M112.5 45v10.2z"/>
</g>
<g fill="#800000" stroke="#800000" stroke-width="1">
<path d="M116.9 47.5h.7z"/>
<path d="M116.9 50.1h.7z"/>
<path d="M116.9 52.6h.7z"/>
<path d="M120.1 47.5h.6z"/>
<path d="M120.1 50.1h.6z"/>
<path d="M120.1 52.6h.6z"/>
</g>
<g fill="#008000" stroke="#008000" stroke-width=".2">
<path d="M63 154.2h5.1z"/>
<path d="M63 154.2v7.6z"/>
<path d="M63 151.7h5.1z"/>
<path d="M63 151.7v2.5z"/>
<path d="M63 146.6h5.1z"/>
<path d="M63 146.6v5.1z"/>
<path d="M47.7 144.1v2.5z"/>
<path d="M19.8 57.7v2.5z"/>
<path d="M42.7 70.4v12.7z"/>
<path d="M42.7 83.1h12.7z"/>
<path d="M55.4 80.6v2.5z"/>
<path d="M55.4 83.1v2.5z"/>
<path d="M68.1 57.7v2.5z"/>
<path d="M103.6 52.6h10.1z"/>
<path d="M103.6 52.6v2.6z"/>
<path d="M37.6 144.1v2.5z"/>
<path d="M149.3 67.9h22.9z"/>
<path d="M129 141.5h20.3z"/>
<path d="M149.3 141.5h22.9z"/>
<path d="M149.3 67.9v73.6z"/>
<path d="M129 144.1h22.8z"/>
<path d="M151.8 144.1h20.4z"/>
<path d="M151.8 70.4v73.7z"/>
<path d="M151.8 70.4h20.4z"/>
<path d="M129 146.6h25.4z"/>
<path d="M154.4 146.6h17.8z"/>
<path d="M154.4 72.9v73.7z"/>
<path d="M154.4 72.9h17.8z"/>
<path d="M129 149.1h27.9z"/>
<path d="M156.9 149.1h15.3z"/>
<path d="M156.9 75.5v73.6z"/>
<path d="M156.9 75.5h15.3z"/>
<path d="M123.9 50.1h10.2z"/>
<path d="M63 111h5.1z"/>
<path d="M164.5 156.7h7.7z"/>
<path d="M164.5 83.1h7.7z"/>
<path d="M63 116.1h5.1z"/>
<path d="M248.3 85.6h5.1z"/>
<path d="M250.9 159.3h5.1z"/>
<path d="M129 100.9h5.1z"/>
<path d="M220.4 37.4v5.1z"/>
<path d="M129 103.4h5.1z"/>
<path d="M223 37.4v5.1z"/>
<path d="M129 106h5.1z"/>
<path d="M225.5 37.4v5.1z"/>
<path d="M129 108.5h5.1z"/>
<path d="M228 37.4v5.1z"/>
<path d="M129 111h5.1z"/>
<path d="M220.4 111v5.1z"/>
<path d="M129 113.6h5.1z"/>
<path d="M223 111v5.1z"/>
<path d="M129 118.7h5.1z"/>
<path d="M225.5 111v5.1z"/>
<path d="M129 121.2h5.1z"/>
<path d="M228 111v5.1z"/>
<path d="M47.7 123.7h20.4z"/>
<path d="M47.7 116.1v7.6z"/>
<path d="M47.7 126.3h20.4z"/>
<path d="M47.7 123.7v2.6z"/>
<path d="M47.7 131.4h20.4z"/>
<path d="M47.7 126.3v5.1z"/>
<path d="M47.7 133.9v2.5z"/>
<path d="M47.7 131.4v2.5z"/>
<path d="M47.7 133.9h20.4z"/>
<path d="M37.6 131.4v5z"/>
<path d="M37.6 131.4h10.1z"/>
<path d="M136.6 67.9v10.1z"/>
<path d="M52.8 47.5h2.6z"/>
<path d="M55.4 47.5h5z"/>
<path d="M60.4 47.5h7.7z"/>
<path d="M68.1 42.5v5z"/>
<path d="M60.4 42.5v5z"/>
<path d="M68.1 47.5v2.6z"/>
<path d="M55.4 47.5v5.1z"/>
<path d="M106.1 47.5h7.6z"/>
<path d="M103.6 45h2.5z"/>
<path d="M106.1 45v2.5z"/>
<path d="M131.5 67.9v10.1z"/>
<path d="M129 98.3h7.6z"/>
<path d="M136.6 90.7v7.6z"/>
<path d="M136.6 83.1v7.6z"/>
<path d="M141.7 85.6v5.1z"/>
<path d="M136.6 90.7h5.1z"/>
<path d="M131.5 90.7v5.1z"/>
<path d="M131.5 83.1v7.6z"/>
<path d="M126.4 85.6v5.1z"/>
<path d="M126.4 90.7h5.1z"/>
<path d="M141.7 72.9v2.6z"/>
<path d="M182.3 67.9h17.8z"/>
<path d="M182.3 141.5h17.8z"/>
<path d="M182.3 144.1h17.8z"/>
<path d="M182.3 146.6h17.8z"/>
<path d="M182.3 149.1h17.8z"/>
<path d="M182.3 151.7h17.8z"/>
<path d="M182.3 154.2h17.8z"/>
<path d="M182.3 80.6h17.8z"/>
<path d="M182.3 78h17.8z"/>
<path d="M182.3 72.9h17.8z"/>
<path d="M182.3 70.4h17.8z"/>
<path d="M182.3 75.5h17.8z"/>
<path d="M182.3 83.1h17.8z"/>
<path d="M182.3 156.7h17.8z"/>
<path d="M220.4 52.6v5.1z"/>
<path d="M223 52.6v5.1z"/>
<path d="M225.5 52.6v5.1z"/>
<path d="M228 52.6v5.1z"/>
<path d="M220.4 126.3v5.1z"/>
<path d="M223 126.3v5.1z"/>
<path d="M225.5 126.3v5.1z"/>
<path d="M228 126.3v5.1z"/>
<path d="M235.6 85.6h2.6z"/>
<path d="M235.6 159.3h5.1z"/>
<path d="M42.7 62.8v2.5z"/>
<path d="M42.7 55.2v7.6z"/>
<path d="M30 60.2v2.6z"/>
<path d="M30 62.8h12.7z"/>
<path d="M19.8 47.5h10.2z"/>
<path d="M30 47.5h2.5z"/>
<path d="M19.8 47.5v2.6z"/>
<path d="M30 47.5v2.6z"/>
<path d="M17.3 47.5h2.5z"/>
<path d="M129 151.7h30.5z"/>
<path d="M159.5 151.7h12.7z"/>
<path d="M159.5 78v73.7z"/>
<path d="M159.5 78h12.7z"/>
<path d="M123.9 47.5h7.6z"/>
<path d="M131.5 45v2.5z"/>
<path d="M131.5 45h2.6z"/>
<path d="M129 154.2h33z"/>
<path d="M162 154.2h10.2z"/>
<path d="M162 80.6v73.6z"/>
<path d="M162 80.6h10.2z"/>
<path d="M123.9 52.6h7.6z"/>
<path d="M131.5 52.6v2.6z"/>
<path d="M131.5 55.2h2.6z"/>
<path d="M63 95.8h5.1z"/>
<path d="M103.6 50.1h10.1z"/>
<path d="M129 95.8h2.5z"/>
<path d="M126.4 72.9v2.6z"/>
<path d="M55.4 62.8v5.1z"/>
<path d="M55.4 67.9v2.5z"/>
<path d="M45.2 67.9h10.2z"/>
<circle cx="63" cy="154.2" r=".51"/>
<circle cx="63" cy="151.7" r=".51"/>
<circle cx="55.4" cy="83.1" r=".51"/>
<circle cx="149.3" cy="141.5" r=".51"/>
<circle cx="151.8" cy="144.1" r=".51"/>
<circle cx="154.4" cy="146.6" r=".51"/>
<circle cx="156.9" cy="149.1" r=".51"/>
<circle cx="47.7" cy="123.7" r=".51"/>
<circle cx="47.7" cy="126.3" r=".51"/>
<circle cx="47.7" cy="131.4" r=".51"/>
<circle cx="47.7" cy="133.9" r=".51"/>
<circle cx="60.4" cy="47.5" r=".51"/>
<circle cx="68.1" cy="47.5" r=".51"/>
<circle cx="55.4" cy="47.5" r=".51"/>
<circle cx="136.6" cy="90.7" r=".51"/>
<circle cx="131.5" cy="90.7" r=".51"/>
<circle cx="42.7" cy="62.8" r=".51"/>
<circle cx="30" cy="47.5" r=".51"/>
<circle cx="19.8" cy="47.5" r=".51"/>
<circle cx="159.5" cy="151.7" r=".51"/>
<circle cx="162" cy="154.2" r=".51"/>
<circle cx="55.4" cy="67.9" r=".51"/>
</g>
<g font-size="4.1" fill="#800000">
<text x="33.2" y="19">1</text>
<text x="75.3" y="19">2</text>
<text x="117.4" y="19">3</text>
<text x="159.5" y="19">4</text>
<text x="201.7" y="19">5</text>
<text x="243.8" y="19">6</text>
<text x="10.2" y="42.3">A</text>
<text x="266.7" y="42.3">A</text>
<text x="10.2" y="85.2">B</text>
<text x="266.7" y="85.2">B</text>
<text x="10.2" y="128.1">C</text>
<text x="266.7" y="128.1">C</text>
<text x="10.2" y="170.9">D</text>
<text x="266.7" y="170.9">D</text>
<text x="33.2" y="194.2">1</text>
<text x="75.3" y="194.2">2</text>
<text x="117.4" y="194.2">3</text>
<text x="159.5" y="194.2">4</text>
<text x="201.7" y="194.2">5</text>
<text x="243.8" y="194.2">6</text>
</g>
<g font-size="4">
<text x="4.3" y="210.6">2023-05-02</text>
<text x="23.4" y="210.6">8:39:57 PM C:\Users\vladi\OneDrive\Documents\eagle\Power Supply\Power_Supply.sch (Sheet: 2/2)</text>
</g>
<g font-size="2.8" fill="#008000">
<text x="27.4" y="34.9">Precision 5V 1A Regulator</text>
<text x="98.5" y="37.4">Programmer ISP PIN HEADER</text>
</g>
<g font-size="2.8" fill="#808080">
<text x="32.5" y="38.7">U7</text>
<text x="57.9" y="38.9">TP6</text>
<text x="65.5" y="38.7">VCC</text>
<text x="16.2" y="46.5">V_UNREG+</text>
<text x="32.5" y="42.5">AZ1117IH-5.0TRG1</text>
<text x="96.8" y="45.8">VCC</text>
<text x="112.5" y="43.7">JP1</text>
<text x="135.6" y="46">MISO</text>
<text x="219.9" y="43.7" transform="rotate(-90 219.9 43.7)">R22 CAT_1</text>
<text x="222.5" y="43.7" transform="rotate(-90 222.5 43.7)">R25 CAT_2</text>
<text x="225.3" y="43.7" transform="rotate(-90 225.3 43.7)">R24 CAT_3</text>
<text x="227.8" y="43.7" transform="rotate(-90 227.8 43.7)">R23 CAT_4</text>
<text x="22.6" y="53.8">10uF</text>
<text x="32.5" y="53.6">R33</text>
<text x="93.7" y="50.9">RESET</text>
<text x="135.6" y="51.1">MOSI</text>
<text x="22.8" y="56.3">C14</text>
<text x="32.5" y="56.2">8.2k</text>
<text x="57.9" y="58.7">250</text>
<text x="57.9" y="56.2">R34</text>
<text x="71.3" y="54.3">10uF</text>
<text x="71.3" y="56.8">C15</text>
<text x="135.6" y="56.2">SCK</text>
<text x="219.9" y="55.2" transform="rotate(-90 219.9 55.2)">1k</text>
<text x="222.2" y="55.2" transform="rotate(-90 222.2 55.2)">1k</text>
<text x="225" y="55.2" transform="rotate(-90 225 55.2)">1k</text>
<text x="227.5" y="55.2" transform="rotate(-90 227.5 55.2)">1k</text>
<text x="17.2" y="65.3">GND</text>
<text x="65.5" y="65.3">GND</text>
<text x="101.1" y="60.2">GND</text>
<text x="132.5" y="64.3" transform="rotate(-90 132.5 64.3)">VCC</text>
<text x="137.4" y="64.6" transform="rotate(-90 137.4 64.6)">VCC</text>
<text x="47.3" y="71.4" transform="rotate(-90 47.3 71.4)">U8</text>
<text x="50.1" y="71.4" transform="rotate(-90 50.1 71.4)">AS431</text>
<text x="127.5" y="71.4" transform="rotate(-90 127.5 71.4)">V+</text>
<text x="142.7" y="71.4" transform="rotate(-90 142.7 71.4)">V-</text>
<text x="168.6" y="67.9">R8</text>
<text x="168.6" y="70.4">R9</text>
<text x="182.8" y="67.9">1k</text>
<text x="182.8" y="70.4">1k</text>
<text x="57.9" y="76.5">250</text>
<text x="57.9" y="74">R35</text>
<text x="168.6" y="73">R10</text>
<text x="168.6" y="75.5">R11</text>
<text x="182.8" y="72.9">1k</text>
<text x="182.8" y="75.5">1k</text>
<text x="125.2" y="83.1" transform="rotate(-90 125.2 83.1)">R36</text>
<text x="129.5" y="81.8" transform="rotate(-90 129.5 81.8)">1k</text>
<text x="140.4" y="81.8" transform="rotate(-90 140.4 81.8)">R7</text>
<text x="144.7" y="81.8" transform="rotate(-90 144.7 81.8)">1k</text>
<text x="168.6" y="78">R12</text>
<text x="168.6" y="80.6">R13</text>
<text x="168.6" y="83.1">R20</text>
<text x="182.8" y="78">1k</text>
<text x="182.8" y="80.6">1k</text>
<text x="182.8" y="83.1">1k</text>
<text x="241" y="82.9">R31</text>
<text x="250.1" y="83.6">DP_SEG</text>
<text x="70.6" y="90">IC1</text>
<text x="131.2" y="85.4" transform="rotate(-90 131.2 85.4)">D6</text>
<text x="136" y="85.4" transform="rotate(-90 136 85.4)">D5</text>
<text x="164.5" y="85.6">G_SEG</text>
<text x="242" y="88.7">1k</text>
<text x="52.8" y="90.7">GND</text>
<text x="55.3" y="95.8">RESET</text>
<text x="136.6" y="95.8">ADC+</text>
<text x="136.6" y="100.9">CAT_1</text>
<text x="136.6" y="98.3">ADC-</text>
<text x="136.6" y="103.4">CAT_2</text>
<text x="136.6" y="106">CAT_3</text>
<text x="55.3" y="111">G_SEG</text>
<text x="136.6" y="108.5">CAT_4</text>
<text x="136.6" y="111">CAT_5</text>
<text x="136.6" y="113.6">CAT_6</text>
<text x="220.4" y="109.8" transform="rotate(-90 220.4 109.8)">CAT_5</text>
<text x="223" y="109.8" transform="rotate(-90 223 109.8)">CAT_6</text>
<text x="225.5" y="109.8" transform="rotate(-90 225.5 109.8)">CAT_7</text>
<text x="228" y="109.8" transform="rotate(-90 228 109.8)">CAT_8</text>
<text x="45.2" y="116.1" transform="rotate(-90 45.2 116.1)">VCC</text>
<text x="55.3" y="116.1">DP_SEG</text>
<text x="136.6" y="118.7">CAT_7</text>
<text x="219.7" y="116.6" transform="rotate(-90 219.7 116.6)">R26</text>
<text x="222.5" y="116.6" transform="rotate(-90 222.5 116.6)">R27</text>
<text x="225" y="116.6" transform="rotate(-90 225 116.6)">R28</text>
<text x="227.6" y="116.6" transform="rotate(-90 227.6 116.6)">R29</text>
<text x="136.6" y="121.2">CAT_8</text>
<text x="219.9" y="129.1" transform="rotate(-90 219.9 129.1)">1k</text>
<text x="222.5" y="129.1" transform="rotate(-90 222.5 129.1)">1k</text>
<text x="225" y="129.1" transform="rotate(-90 225 129.1)">1k</text>
<text x="227.5" y="129.1" transform="rotate(-90 227.5 129.1)">1k</text>
<text x="39.1" y="143.7">1u</text>
<text x="39.1" y="138.6">C16</text>
<text x="49.2" y="143.7">100n</text>
<text x="49.2" y="138.6">C11</text>
<text x="168.9" y="141.5">R14</text>
<text x="183.1" y="141.5">1k</text>
<text x="168.9" y="144.1">R15</text>
<text x="168.9" y="146.6">R16</text>
<text x="168.9" y="149.2">R17</text>
<text x="183.1" y="144">1k</text>
<text x="183.1" y="146.6">1k</text>
<text x="183.1" y="149.1">1k</text>
<text x="35" y="151.7">GND</text>
<text x="45.2" y="151.7">GND</text>
<text x="168.9" y="151.7">R18</text>
<text x="169.1" y="154.2">R19</text>
<text x="183.1" y="151.7">1k</text>
<text x="183.1" y="154.2">1k</text>
<text x="73.1" y="159.3">ATMEGA8L-8AU</text>
<text x="164.5" y="159.3">G_SEG</text>
<text x="169.1" y="156.8">R21</text>
<text x="183.1" y="156.7">1k</text>
<text x="243.8" y="157.3">R30</text>
<text x="250.9" y="156.7">DP_SEG</text>
<text x="60.4" y="166.9">GND</text>
<text x="244.8" y="162.8">1k</text>
</g>
<text font-size="2.8" fill="#800000" x="112.5" y="58.3">AVR ISP</text>
<g font-size="2.4" fill="#808080">
<text x="114.8" y="47.2">2</text>
<text x="121.7" y="47.2">1</text>
<text x="114.8" y="49.7">5</text>
<text x="114.8" y="52.3">6</text>
<text x="121.7" y="52.3">3</text>
<text x="121.7" y="49.7">4</text>
<text x="220.1" y="60.5" transform="rotate(-90 220.1 60.5)">1</text>
<text x="222.6" y="60.5" transform="rotate(-90 222.6 60.5)">2</text>
<text x="225.1" y="60.5" transform="rotate(-90 225.1 60.5)">6</text>
<text x="227.7" y="60.5" transform="rotate(-90 227.7 60.5)">8</text>
<text x="200.5" y="67.5">14</text>
<text x="200.5" y="70.1">16</text>
<text x="207.5" y="68.6">A</text>
<text x="207.5" y="71.2">B</text>
<text x="221.2" y="66.3" transform="rotate(-90 221.2 66.3)">1</text>
<text x="223.7" y="66.3" transform="rotate(-90 223.7 66.3)">2</text>
<text x="226.3" y="66.3" transform="rotate(-90 226.3 66.3)">3</text>
<text x="228.8" y="66.3" transform="rotate(-90 228.8 66.3)">4</text>
<text x="200.5" y="72.6">13</text>
<text x="201.7" y="75.1">3</text>
<text x="201.7" y="77.7">5</text>
<text x="207.5" y="73.7">C</text>
<text x="207.5" y="76.2">D</text>
<text x="200.5" y="82.7">15</text>
<text x="200.6" y="80.2">11</text>
<text x="207.5" y="78.8">E</text>
<text x="207.5" y="81.3">F</text>
<text x="207.5" y="83.9">G</text>
<text x="212.3" y="85.8" transform="rotate(-90 212.3 85.8)">L1</text>
<text x="214.8" y="85.8" transform="rotate(-90 214.8 85.8)">L2</text>
<text x="219.9" y="85.8" transform="rotate(-90 219.9 85.8)">L3_A</text>
<text x="222.5" y="85.8" transform="rotate(-90 222.5 85.8)">L3_C</text>
<text x="225.3" y="86.4">DP</text>
<text x="232.9" y="85.3">7</text>
<text x="68.4" y="95.4">29</text>
<text x="126.3" y="95.4">23</text>
<text x="211.2" y="92.9" transform="rotate(-90 211.2 92.9)">12</text>
<text x="213.7" y="91.7" transform="rotate(-90 213.7 91.7)">4</text>
<text x="218.8" y="91.7" transform="rotate(-90 218.8 91.7)">9</text>
<text x="221.3" y="92.9" transform="rotate(-90 221.3 92.9)">10</text>
<text x="75.5" y="96.6">PC6(/RESET)</text>
<text x="110.3" y="101.6">PC2(ADC2)</text>
<text x="110.3" y="99.1">PC1(ADC1)</text>
<text x="110.3" y="96.6">PC0(ADC0)</text>
<text x="126.3" y="100.5">25</text>
<text x="126.3" y="98">24</text>
<text x="105.3" y="106.7">PC4(ADC4/SDA)</text>
<text x="110.3" y="104.2">PC3(ADC3)</text>
<text x="126.3" y="105.6">27</text>
<text x="126.3" y="103.1">26</text>
<text x="69.6" y="110.7">7</text>
<text x="75.5" y="111.8">PB6(XTAL1/TOSC1)</text>
<text x="105.6" y="109.3">PC5(ADC5/SCL)</text>
<text x="115.9" y="111.8">ADC6</text>
<text x="126.3" y="108.1">28</text>
<text x="126.3" y="113.2">22</text>
<text x="126.3" y="110.7">19</text>
<text x="69.6" y="115.8">8</text>
<text x="75.5" y="116.9">PB7(XTAL2/TOSC2)</text>
<text x="111.5" y="119.4">PD0(RXD)</text>
<text x="115.9" y="114.3">ADC7</text>
<text x="126.3" y="118.3">30</text>
<text x="69.6" y="123.4">4</text>
<text x="69.6" y="125.9">6</text>
<text x="75.5" y="124.5">VCC</text>
<text x="111.4" y="124.5">PD2(INT0)</text>
<text x="111.7" y="122">PD1(TXD)</text>
<text x="126.3" y="125.9">1</text>
<text x="126.3" y="123.4">32</text>
<text x="126.3" y="120.8">31</text>
<text x="68.4" y="131">18</text>
<text x="75.5" y="127">VCC</text>
<text x="108.5" y="129.6">PD4(T0/XCK)</text>
<text x="111.4" y="127">PD3(INT1)</text>
<text x="126.3" y="131">9</text>
<text x="126.3" y="128.5">2</text>
<text x="68.4" y="133.5">20</text>
<text x="75.5" y="134.7">AREF</text>
<text x="75.5" y="132.1">AVCC</text>
<text x="111.2" y="137.2">PD7(AIN1)</text>
<text x="111.2" y="134.7">PD6(AIN0)</text>
<text x="113.5" y="132.1">PD5(T1)</text>
<text x="126.3" y="136.1">11</text>
<text x="126.3" y="133.5">10</text>
<text x="220.1" y="134.1" transform="rotate(-90 220.1 134.1)">1</text>
<text x="222.6" y="134.1" transform="rotate(-90 222.6 134.1)">2</text>
<text x="225.1" y="134.1" transform="rotate(-90 225.1 134.1)">6</text>
<text x="227.7" y="134.1" transform="rotate(-90 227.7 134.1)">8</text>
<text x="111.4" y="142.3">PB0(ICP1)</text>
<text x="126.3" y="143.7">13</text>
<text x="126.3" y="141.2">12</text>
<text x="200.5" y="141.2">14</text>
<text x="200.5" y="143.7">16</text>
<text x="207.5" y="142.3">A</text>
<text x="221.2" y="140" transform="rotate(-90 221.2 140)">1</text>
<text x="223.7" y="140" transform="rotate(-90 223.7 140)">2</text>
<text x="226.3" y="140" transform="rotate(-90 226.3 140)">3</text>
<text x="228.8" y="140" transform="rotate(-90 228.8 140)">4</text>
<text x="68.4" y="146.2">21</text>
<text x="75.5" y="147.4">AGND</text>
<text x="105.7" y="149.9">PB3(MOSI/OC2)</text>
<text x="106.9" y="147.4">PB2(SS/OC1B)</text>
<text x="110.3" y="144.8">PB1(OC1A)</text>
<text x="126.3" y="148.8">15</text>
<text x="126.3" y="146.2">14</text>
<text x="200.5" y="146.2">13</text>
<text x="201.7" y="148.8">3</text>
<text x="207.5" y="144.8">B</text>
<text x="207.5" y="147.4">C</text>
<text x="207.5" y="149.9">D</text>
<text x="69.6" y="151.3">3</text>
<text x="69.6" y="153.9">5</text>
<text x="75.5" y="152.4">GND</text>
<text x="75.5" y="155">GND</text>
<text x="110.7" y="152.4">PB4(MISO)</text>
<text x="111.7" y="155">PB5(SCK)</text>
<text x="126.3" y="153.9">17</text>
<text x="126.3" y="151.3">16</text>
<text x="200.6" y="153.9">11</text>
<text x="201.7" y="151.3">5</text>
<text x="207.5" y="152.4">E</text>
<text x="207.5" y="155">F</text>
<text x="200.5" y="156.4">15</text>
<text x="207.5" y="157.5">G</text>
<text x="212.3" y="159.5" transform="rotate(-90 212.3 159.5)">L1</text>
<text x="214.8" y="159.5" transform="rotate(-90 214.8 159.5)">L2</text>
<text x="219.9" y="159.5" transform="rotate(-90 219.9 159.5)">L3_A</text>
<text x="222.5" y="159.5" transform="rotate(-90 222.5 159.5)">L3_C</text>
<text x="225.3" y="160">DP</text>
<text x="232.9" y="158.9">7</text>
<text x="211.2" y="166.5" transform="rotate(-90 211.2 166.5)">12</text>
<text x="213.7" y="165.3" transform="rotate(-90 213.7 165.3)">4</text>
<text x="218.8" y="165.3" transform="rotate(-90 218.8 165.3)">9</text>
<text x="221.3" y="166.5" transform="rotate(-90 221.3 166.5)">10</text>
</g>
<g font-size="1.8" fill="#800000">
<text x="107.4" y="46.9">VTG</text>
<text x="126.5" y="46.9">MISO</text>
<text x="107.4" y="49.5">RST</text>
<text x="107.4" y="52">GND</text>
<text x="126.5" y="49.5">MOSI</text>
<text x="126.5" y="52">SCK</text>
</g>
</svg>
